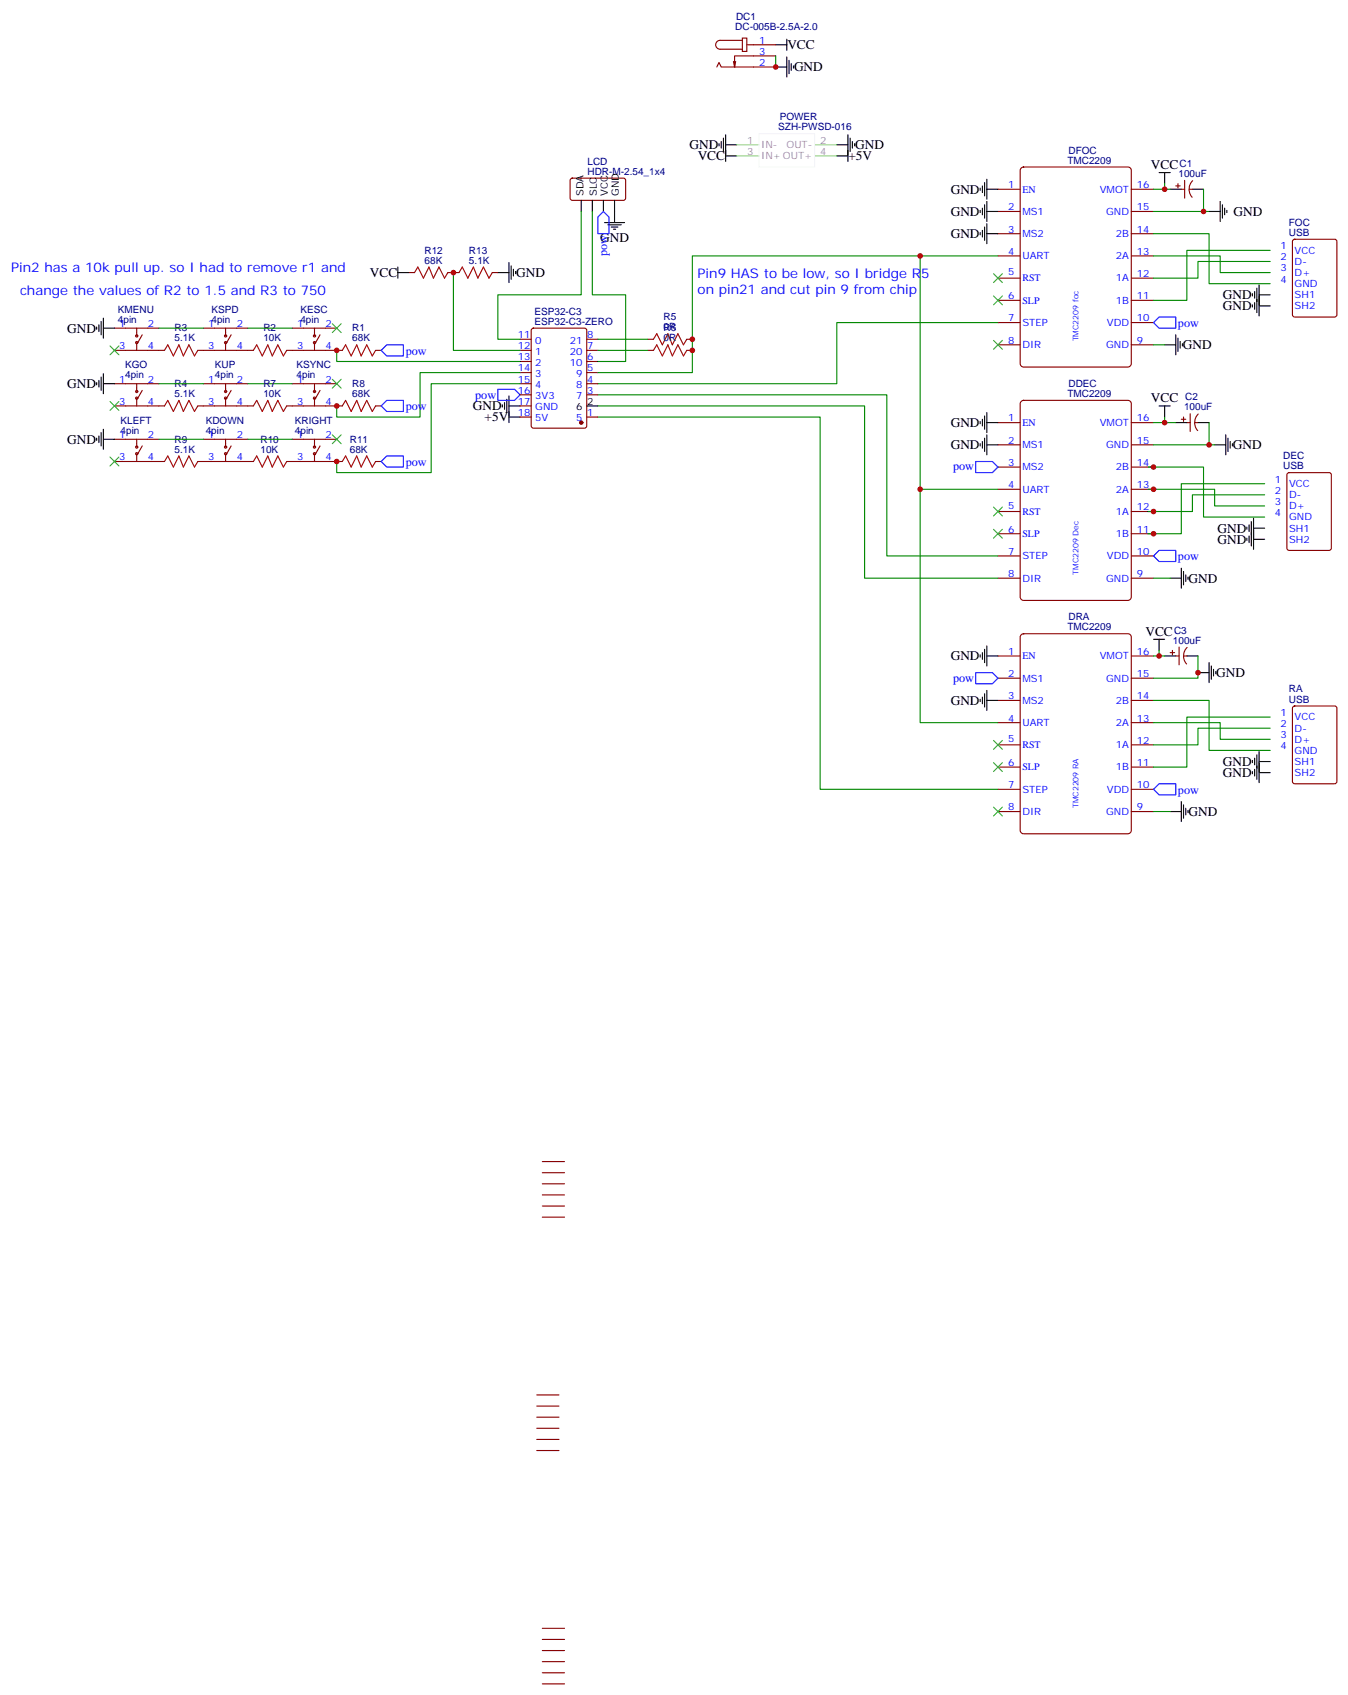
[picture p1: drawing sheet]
<svg xmlns="http://www.w3.org/2000/svg" width="428mm" height="538mm" viewBox="0 0 428 538" stroke-linecap="round" stroke-linejoin="round" font-family="sans-serif">
<g fill="none" stroke="#870000" stroke-width=".35">
<path d="M233.5 19.5l-.3 1.8M235.7 12.1h1.4v4.2h-1.4zM235.7 12.8h-7.1a1.41 1.41 0 0 0-1.4 1.4 1.41 1.41 0 0 0 1.4 1.4h7.1M237.1 14.2h9.1M246.2 17.7h-13v3.6l-.4-1.8M227.5 21.3l.7-1.4 .8 1.4h17.2M181.2 56.8l.5-.2h16.5l.4 .7-.1 5.9-.6 .4-16.5-.1-.4-.6v-5.6zM324.1 53.5l.8-.5h33.2l.8 .5 .2 .6v61.4l-.5 .8-.5 .2h-33.2l-.8-.5-.3-.5v-61.4zM373.2 59h1.4M373.9 58.3v1.4M376.1 57.3v5.6M378.6 57.4a3.8 3.8 0 0 0-.2 5.2"/>
<path d="M316.8 60.1h7M316.8 67.1h7M316.8 74.2h7M359.1 60.1h7.1M359.1 67.1h7.1M359.1 74.2h7.1M375 60.1h1.1M377.5 60.1h1M410.5 76.2l.5-.2h12.7l.6 .4 .1 23.5-.5 .7h-12.9l-.7-.4v-23.5zM129.8 86.5h1.8M142.2 86.5h3.5M156.3 86.5h1.7"/>
<path d="M316.8 81.2h7M316.8 88.3h7M316.8 95.4h7M359.1 81.2h7.1M359.1 88.3h7.1M359.1 95.4h7.1M36.3 111.2h15.9M36.3 104.2h14.1M43.4 104.2v2.4M43.4 108.8v2.4M45.2 106.3l-1.5 2.5M62.8 111.2h17.6"/>
<path d="M64.6 104.2h14.1M71.6 104.2v2.4M71.6 108.8v2.4M73.4 106.3l-1.4 2.5M91 111.2h17.7M92.8 104.2h14.1M99.8 104.2v2.4M99.8 108.8v2.4M101.6 106.3l-1.4 2.5M119.2 111.2h1.8M165.1 111.2h3.5M165.1 118.3h3.5"/>
<path d="M165.1 114.8h3.5M165.1 107.7h3.5M168.9 104.4l.4-.2h16.3l.6 .4 .1 30.6-.5 .7h-16.5l-.6-.4-.1-30.6zM186.3 111.2h3.5M186.3 118.3h3.5M186.3 114.8h3.5M186.3 107.7h3.5M205.7 111.2h1.7M205.7 107.7h1.7M218 111.2h1.8M218 107.7h1.8M316.8 102.4h7"/>
<path d="M316.8 109.5h7M359.1 102.4h7.1M359.1 109.5h7.1M36.3 121.8h14.1M36.3 128.9h15.9M36.3 139.5h14.1M43.4 121.8v2.5M43.4 126.4v2.5M43.4 139.5v2.4M45.2 123.9l-1.5 2.5M62.8 128.9h17.6M64.6 121.8h14.1"/>
<path d="M64.6 139.5h14.1M71.6 121.8v2.5M71.6 126.4v2.5M71.6 139.5v2.4M73.4 123.9l-1.4 2.5M91 128.9h17.7M92.8 121.8h14.1M92.8 139.5h14.1M99.8 121.8v2.5M99.8 126.4v2.5M99.8 139.5v2.4M101.6 123.9l-1.4 2.5"/>
<path d="M119.2 128.9h1.8M165.1 132.4h3.5M165.1 125.3h3.5M165.1 121.8h3.5M165.1 128.9h3.5M186.3 132.4h3.5M186.3 125.3h3.5M186.3 121.8h3.5M316.8 134.2h7M324.1 127.5l.8-.4h33.2l.8 .4 .2 .7v61.3l-.5 .9-.5 .2h-33.2l-.8-.5-.3-.6v-61.3zM359.1 134.2h7.1M375 133.1h1.4"/>
<path d="M375.7 132.4v1.4M376.8 134.2h1M377.8 131.3v5.7M379.2 134.2h1.1M380.4 131.5a3.8 3.8 0 0 0-.2 5.2M36.3 146.5h15.9M43.4 144v2.5M45.2 141.6l-1.5 2.4M62.8 146.5h17.6M71.6 144v2.5M73.4 141.6l-1.4 2.4M91 146.5h17.7"/>
<path d="M99.8 144v2.5M101.6 141.6l-1.4 2.4M119.2 146.5h1.8M316.8 141.2h7M316.8 148.3h7M316.8 155.3h7M359.1 141.2h7.1M359.1 148.3h7.1M359.1 155.3h7.1M408.8 150.2l.4-.2h12.7l.7 .5v23.5l-.4 .7h-13l-.6-.4-.1-23.6zM316.8 162.4h7M316.8 169.4h7"/>
<path d="M316.8 176.5h7M359.1 162.4h7.1M359.1 169.4h7.1M359.1 176.5h7.1M316.8 183.6h7M359.1 183.6h7.1M316.8 208.2h7M316.8 215.3h7M324.1 201.6l.8-.4h33.2l.8 .4 .2 .6v61.4l-.5 .9-.5 .2h-33.2l-.8-.5-.3-.6v-61.4zM359.1 208.2h7.1M359.1 215.3h7.1M371.5 207.2h1.4"/>
<path d="M372.2 206.5v1.4M373.2 208.2h1.1M374.3 205.4v5.7M375.7 208.2h1.1M376.8 205.5a3.8 3.8 0 0 0-.1 5.3M316.8 222.4h7M316.8 229.4h7M316.8 236.5h7M359.1 222.4h7.1M359.1 229.4h7.1M359.1 236.5h7.1M410.5 224.3l.5-.2h12.7l.6 .5 .1 23.5-.5 .7h-12.9l-.7-.4v-23.6z"/>
<path d="M316.8 243.5h7M316.8 250.6h7M316.8 257.6h7M359.1 243.5h7.1M359.1 250.6h7.1M359.1 257.6h7.1M172.2 368.8h7M172.2 372.3h7M172.2 375.8h7M172.2 379.3h7M172.2 382.9h7M172.2 386.4h7"/>
<path d="M170.4 442.8h7M170.4 446.4h7M170.4 449.9h7M170.4 453.4h7M170.4 457h7M170.4 460.5h7M172.2 516.9h7M172.2 520.5h7M172.2 524h7M172.2 527.5h7M172.2 531h7M172.2 534.6h7"/>
<circle cx="43.4" cy="108.8" r=".35"/>
<circle cx="43.4" cy="106.6" r=".35"/>
<circle cx="71.6" cy="108.8" r=".35"/>
<circle cx="71.6" cy="106.6" r=".35"/>
<circle cx="99.8" cy="106.6" r=".35"/>
<circle cx="99.8" cy="108.8" r=".35"/>
<circle cx="43.4" cy="124.3" r=".35"/>
<circle cx="43.4" cy="126.4" r=".35"/>
<circle cx="71.6" cy="124.3" r=".35"/>
<circle cx="71.6" cy="126.4" r=".35"/>
<circle cx="99.8" cy="126.4" r=".35"/>
<circle cx="99.8" cy="124.3" r=".35"/>
<circle cx="43.4" cy="141.9" r=".35"/>
<circle cx="43.4" cy="144" r=".35"/>
<circle cx="71.6" cy="141.9" r=".35"/>
<circle cx="71.6" cy="144" r=".35"/>
<circle cx="99.8" cy="141.9" r=".35"/>
<circle cx="99.8" cy="144" r=".35"/>
</g>
<g fill="none" stroke="#000" stroke-width=".35">
<path d="M246.2 14.2h3.6M249.8 12.5v3.5M249.8 18.1v6.3M250.5 19.2v4.2M246.2 21.3h3.6M251.2 20.2v2.1M251.9 20.9v.7M228.2 45.6v.7M229 44.9v2.1M229.7 43.9v4.2M230.4 46h3.5M230.4 42.8v8.5"/>
<path d="M230.4 49.5h3.5M265.6 46h3.6M265.6 49.5h3.6M269.2 42.8v8.5M269.9 43.9v4.2M270.6 44.9v2.1M271.3 45.6v.7M311.1 59.7v.7M311.9 59v2.1M312.6 58v4.2M313.3 56.9v6.4M367.9 54.8h3.6"/>
<path d="M369.7 54.8v3.5M184.5 63.6v3.5M188 63.6v3.5M191.6 63.6v3.5M191.9 70.7h6.4M193 71.4h4.2M194 72.1h2.1M194.7 72.8h.7M195.1 63.6v7.1M311.1 66.8v.7M311.1 73.8v.7M311.9 66.1v2.1"/>
<path d="M311.9 73.1v2.1M312.6 65v4.3M312.6 72.1v4.2M313.3 67.1h3.5M313.3 60.1h3.5M313.3 64v6.3M313.3 71v6.4M313.3 74.2h3.5M371.5 60.1h3.5M378.5 60.1h3.6M383.8 67.1h3.5M387.3 64v6.3"/>
<path d="M388.1 65v4.3M388.8 66.1v2.1M389.5 66.8v.7M126.3 86.5h3.5M126.3 84.8v3.5M158 86.5h3.6M161.6 83.4v6.3M162.3 84.4v4.3M163 85.5v2.1M163.7 86.2v.7M397.6 93.2v.7M397.6 96.8v.7"/>
<path d="M398.3 92.5v2.2M398.3 96.1v2.1M399 91.5v7.7M399.7 90.4v9.9M399.7 93.6h3.5M399.7 97.1h3.5M30.7 103.8v.7M31.4 103.1v2.1M32.1 102.1v4.2M32.1 119.7v4.2M32.8 104.2h3.5M32.8 101v6.4"/>
<path d="M32.8 118.6v6.4M369.7 109.5h3.5M373.2 106.3v6.3M373.9 107.4v4.2M374.6 108.4v2.1M375.4 109.1v.7M30.7 121.5v.7M30.7 139.1v.7M31.4 120.8v2.1M31.4 138.4v2.1M32.1 137.3v4.3M32.8 136.3v6.3"/>
<path d="M32.8 121.8h3.5M32.8 139.5h3.5M159.5 128.5v.7M160.2 127.8v2.1M160.9 126.8v4.2M161.6 128.9h3.5M161.6 125.7v8.5M161.6 132.4h3.5M186.3 128.9h3.5M311.1 133.8v.7M311.9 133.1v2.1M312.6 132v4.3"/>
<path d="M312.6 139.1v4.2M313.3 134.2h3.5M313.3 131v6.3M313.3 138v6.4M367.9 128.9h3.6M369.7 128.9v3.5M373.2 134.2h3.6M380.3 134.2h3.5M389.1 138v6.4M389.8 139.1v4.2M311.1 140.9v.7M311.9 140.2v2.1"/>
<path d="M313.3 141.2h3.5M385.6 141.2h3.5M390.5 140.2v2.1M391.2 140.9v.7M395.8 167.3v.7M395.8 170.9v.7M396.5 166.6v2.1M396.5 170.1v2.2M397.2 165.6v7.7M397.9 167.7h3.6M397.9 164.5v9.9M397.9 171.2h3.6"/>
<path d="M371.5 183.6h3.5M375 180.4v6.3M375.7 181.4v4.3M376.4 182.5v2.1M377.1 183.2v.7M311.1 207.9v.7M311.9 207.2v2.1M312.6 206.1v4.3M313.3 208.2h3.5M313.3 205.1v6.3M313.3 219.2v6.3M366.2 203h3.5"/>
<path d="M367.9 203v3.5M369.7 208.2h3.5M376.8 208.2h3.5M380.3 213.5h3.5M383.8 210.4v6.3M384.5 211.4v4.3M385.2 212.5v2.1M385.9 213.2v.7M311.1 222v.7M311.9 221.3v2.1M312.6 220.2v4.3M313.3 222.4h3.5"/>
<path d="M399 239.6v7.8M399.7 238.6v9.9M371.5 257.6h3.5M375 254.5v6.3M375.7 255.5v4.3M376.4 256.6v2.1M377.1 257.3v.7M397.6 241.4v.7M397.6 244.9v.7M398.3 240.7v2.1M398.3 244.2v2.1M399.7 241.8h3.5"/>
<path d="M399.7 245.3h3.5"/>
</g>
<g fill="none" stroke="#008700" stroke-width=".35">
<path d="M246.2 17.7v3.6M369.7 58.3v1.8M184.5 67.1v26.5h-26.5v14.1h7.1M188 67.1v26.5h10.6v21.2h-8.8M366.2 74.2h17.6v15.9h19.4M366.2 60.1h5.3M366.2 67.1h17.6M382.1 60.1v7M403.2 79.5h-26.4v15.9h-10.6M143.9 86.5v24.7h21.2M292.1 81.2v74.1h24.7M316.8 81.2h-97v37.1h-30"/>
<path d="M366.2 81.2h21.1v5.3h15.9M403.2 83h-22.9v5.3h-14.1M50.4 104.2h14.2M78.7 104.2h14.1M106.9 111.2v3.6h58.2M165.1 118.3h-31.8v14.1h-26.4v-3.5M189.8 107.7h15.9M189.8 111.2h15.9M316.8 102.4h-51.2v19.4h-75.8M366.2 109.5h3.5M50.4 121.8h14.2M50.4 139.5h14.2"/>
<path d="M78.7 121.8h14.1M78.7 139.5h14.1M165.1 121.8h-28.2v28.2h-30v-3.5M189.8 128.9h84.7v54.7h42.3M189.8 125.3h91.7v51.2h35.3M189.8 132.4h70.5v118.2h56.5M366.2 134.2h7M369.7 132.4v1.8M383.8 134.2v7M292.1 155.3v74.1h24.7M364.4 148.3h17.7v15.8h19.4M364.4 155.3h21.2v5.3h15.9"/>
<path d="M366.2 141.2h19.4M401.5 157.1h-23v5.3h-14.1M401.5 153.6h-26.5v15.8h-10.6M366.2 183.6h5.3M366.2 208.2h3.5M367.9 206.5v1.7M380.3 208.2v7.1h-14.1M366.2 222.4h17.6v15.8h19.4M366.2 229.4h21.1v5.3h15.9M403.2 231.2h-22.9v5.3h-14.1M403.2 227.6h-26.4v15.9h-10.6M366.2 257.6h5.3"/>
</g>
<path d="M191.6 67.1l1.7 1.8v5.3h-3.5v-5.3zM121 111.2l1.8-1.7h5.3v3.5h-5.3zM366.2 102.4l1.7-1.8h5.3v3.6h-5.3zM122.8 127.1h5.3v3.5h-5.3l-1.8-1.7zM158 123.6h5.3l1.8 1.7-1.8 1.8h-5.3zM121 146.5l1.8-1.8h5.3v3.6h-5.3zM309.7 146.5h5.3l1.8 1.8-1.8 1.7h-5.3zM366.2 176.5l1.7-1.8h5.3v3.6h-5.3zM309.7 213.5h5.3l1.8 1.8-1.8 1.8h-5.3zM366.2 250.6l1.7-1.8h5.3v3.5h-5.3z" fill="none" stroke="#00f" stroke-width=".35"/>
<path d="M233.9 49.5h7M233.9 46h7M258.6 49.5h7M258.6 46h7" fill="none" stroke="#a8db75" stroke-width=".35"/>
<path d="M240.9 42.4h17.7v10.6h-17.7z" fill="none" stroke="#f7f7f2" stroke-width=".35"/>
<g fill="none" stroke="#3c3" stroke-width=".35">
<path d="M315.4 86.9l2.8 2.8M315.4 93.9l2.8 2.9M318.2 86.9l-2.8 2.8M318.2 93.9l-2.8 2.9M34.9 109.8l2.8 2.8M37.7 109.8l-2.8 2.8M105.5 102.8l2.8 2.8M108.3 102.8l-2.8 2.8M315.4 108.1l2.8 2.8M318.2 108.1l-2.8 2.8M34.9 127.5l2.8 2.8M37.7 127.5l-2.8 2.8"/>
<path d="M105.5 120.4l2.8 2.8M105.5 138l2.8 2.9M108.3 120.4l-2.8 2.8M108.3 138l-2.8 2.9M34.9 145.1l2.8 2.8M37.7 145.1l-2.8 2.8M315.4 161l2.8 2.8M315.4 168l2.8 2.9M318.2 161l-2.8 2.8M318.2 168l-2.8 2.9M315.4 235.1l2.8 2.8M318.2 235.1l-2.8 2.8"/>
<path d="M315.4 242.1l2.8 2.8M315.4 256.2l2.8 2.8M318.2 242.1l-2.8 2.8M318.2 256.2l-2.8 2.8"/>
</g>
<circle cx="184.5" cy="134.2" r=".53" fill="#870000" stroke="#870000" stroke-width=".35"/>
<g fill="none" stroke="#a10000" stroke-width=".35">
<path d="M131.6 86.5l1-1.7 1.8 3.5 1.8-3.5 1.4 3.5 1.7-3.5 1.8 3.5 1.1-1.8M145.7 86.5l1.1-1.7 1.7 3.5 1.8-3.5 1.4 3.5 1.8-3.5 1.7 3.5 1.1-1.8M52.2 111.2l1.1-1.7 1.7 3.5 1.8-3.5 1.4 3.5 1.8-3.5 1.7 3.5 1.1-1.8M80.4 111.2l1.1-1.7 1.8 3.5 1.7-3.5 1.4 3.5 1.8-3.5 1.8 3.5 1-1.8M108.7 111.2l1-1.7 1.8 3.5 1.7-3.5 1.5 3.5 1.7-3.5 1.8 3.5 1-1.8M207.4 107.7l1.1-1.8 1.8 3.6 1.7-3.6 1.4 3.6 1.8-3.6 1.8 3.6 1-1.8M207.4 111.2l1.1-1.7 1.8 3.5 1.7-3.5 1.4 3.5 1.8-3.5 1.8 3.5 1-1.8M52.2 128.9l1.1-1.8 1.7 3.5 1.8-3.5 1.4 3.5 1.8-3.5 1.7 3.5 1.1-1.7M80.4 128.9l1.1-1.8 1.8 3.5 1.7-3.5 1.4 3.5 1.8-3.5 1.8 3.5 1-1.7M108.7 128.9l1-1.8 1.8 3.5 1.7-3.5 1.5 3.5 1.7-3.5 1.8 3.5 1-1.7M52.2 146.5l1.1-1.8 1.7 3.6 1.8-3.6 1.4 3.6 1.8-3.6 1.7 3.6 1.1-1.8M80.4 146.5l1.1-1.8 1.8 3.6 1.7-3.6 1.4 3.6 1.8-3.6 1.8 3.6 1-1.8"/>
<path d="M108.7 146.5l1-1.8 1.8 3.6 1.7-3.6 1.5 3.6 1.7-3.6 1.8 3.6 1-1.8"/>
</g>
<g fill="#c00">
<circle cx="382.1" cy="67.1" r=".88"/>
<circle cx="383.8" cy="141.2" r=".88"/>
<circle cx="380.3" cy="213.5" r=".88"/>
<circle cx="369.7" cy="60.1" r=".88"/>
<circle cx="369.7" cy="134.2" r=".88"/>
<circle cx="367.9" cy="208.2" r=".88"/>
<circle cx="292.1" cy="155.3" r=".88"/>
<circle cx="366.2" cy="148.3" r=".88"/>
<circle cx="366.2" cy="155.3" r=".88"/>
<circle cx="366.2" cy="162.4" r=".88"/>
<circle cx="366.2" cy="169.4" r=".88"/>
<circle cx="246.2" cy="21.3" r=".88"/>
<circle cx="106.9" cy="111.2" r=".88"/>
<circle cx="106.9" cy="128.9" r=".88"/>
<circle cx="106.9" cy="146.5" r=".88"/>
<circle cx="143.9" cy="86.5" r=".88"/>
<circle cx="292.1" cy="81.2" r=".88"/>
<circle cx="219.8" cy="107.7" r=".88"/>
<circle cx="219.8" cy="111.2" r=".88"/>
</g>
<g font-size="4.2">
<text x="249.9" y="15.6">VCC</text>
<text x="252.1" y="22.7">GND</text>
<text x="218.9" y="47.4">GND</text>
<text x="271.5" y="47.4">GND</text>
<text x="221.5" y="50.9">VCC</text>
<text x="269.3" y="50.9">+5V</text>
<text x="365.4" y="53.6">VCC</text>
<text x="301.8" y="61.5">GND</text>
<text x="301.8" y="68.5">GND</text>
<text x="391.6" y="68.5">GND</text>
<text x="190.5" y="76.7">GND</text>
<text x="301.8" y="75.6">GND</text>
<text x="117.4" y="87.9">VCC</text>
<text x="163.9" y="87.9">GND</text>
<text x="388.2" y="95">GND</text>
<text x="388.2" y="98.5">GND</text>
<text x="21.3" y="105.6">GND</text>
<text x="375.5" y="110.9">GND</text>
<text x="21.3" y="123.2">GND</text>
<text x="150.1" y="130.3">GND</text>
<text x="365.4" y="127.7">VCC</text>
<text x="153.8" y="133.8">+5V</text>
<text x="301.8" y="135.6">GND</text>
<text x="21.3" y="140.9">GND</text>
<text x="301.8" y="142.6">GND</text>
<text x="391.4" y="142.6">GND</text>
<text x="386.5" y="169.1">GND</text>
<text x="386.5" y="172.6">GND</text>
<text x="377.3" y="185">GND</text>
<text x="363.6" y="201.8">VCC</text>
<text x="301.8" y="209.7">GND</text>
<text x="386.1" y="214.9">GND</text>
<text x="301.8" y="223.7">GND</text>
<text x="388.2" y="243.2">GND</text>
<text x="388.2" y="246.7">GND</text>
<text x="377.3" y="259">GND</text>
</g>
<g font-size="4.2" fill="#00f">
<text x="3.5" y="86.4">Pin2 has a 10k pull up. so I had to remove r1 and</text>
<text x="221.5" y="88.1">Pin9 HAS to be low, so I bridge R5</text>
<text x="6.3" y="93.6">change the values of R2 to 1.5 and R3 to 750</text>
<text x="221.5" y="93.4">on pin21 and cut pin 9 from chip</text>
</g>
<g font-size="3.9" fill="#00f">
<text x="192.7" y="81.4" transform="rotate(-90 192.7 81.4)">pow</text>
<text x="373.9" y="103.7">pow</text>
<text x="128.8" y="112.6">pow</text>
<text x="128.8" y="130.2">pow</text>
<text x="150.8" y="126.5">pow</text>
<text x="128.8" y="147.8">pow</text>
<text x="302.6" y="149.4">pow</text>
<text x="373.9" y="177.8">pow</text>
<text x="302.6" y="216.4">pow</text>
<text x="373.9" y="251.9">pow</text>
</g>
<g font-size="3.2" fill="#000080">
<text x="233.4" y="9.5">DC-005B-2.5A-2.0</text>
<text x="233.7" y="6.3">DC1</text>
<text x="247.1" y="41.3">SZH-PWSD-016</text>
<text x="247.5" y="38.1">POWER</text>
<text x="186.5" y="52.3">LCD</text>
<text x="338.8" y="52">TMC2209</text>
<text x="339.2" y="48.8">DFOC</text>
<text x="374.5" y="53">C1</text>
<text x="186.5" y="55.5">HDR-M-2.54_1x4</text>
<text x="374.1" y="56.2">100uF</text>
<text x="409.2" y="71.6">FOC</text>
<text x="409.2" y="74.9">USB</text>
<text x="134.8" y="83.7">68K</text>
<text x="134.8" y="80.5">R12</text>
<text x="148.9" y="83.7">5.1K</text>
<text x="148.9" y="80.5">R13</text>
<text x="37.4" y="99.2">KMENU</text>
<text x="67.1" y="99.2">KSPD</text>
<text x="95.4" y="99.2">KESC</text>
<text x="169.7" y="99.9">ESP32-C3</text>
<text x="210.6" y="101.7">R5</text>
<text x="37.4" y="102.4">4pin</text>
<text x="55.4" y="105.2">R3</text>
<text x="67.1" y="102.4">4pin</text>
<text x="83.6" y="105.2">R2</text>
<text x="95.4" y="102.4">4pin</text>
<text x="111.8" y="105.2">R1</text>
<text x="169.7" y="103.1">ESP32-C3-ZERO</text>
<text x="210.6" y="104.9">0R</text>
<text x="210.6" y="105.2">R6</text>
<text x="55.4" y="108.4">5.1K</text>
<text x="83.6" y="108.4">10K</text>
<text x="111.8" y="108.4">68K</text>
<text x="210.6" y="108.4">0R</text>
<text x="39.7" y="116.9">KGO</text>
<text x="68.2" y="116.9">KUP</text>
<text x="94.2" y="116.9">KSYNC</text>
<text x="39.7" y="120.1">4pin</text>
<text x="55.4" y="122.9">R4</text>
<text x="68.2" y="120.1">4pin</text>
<text x="83.6" y="122.9">R7</text>
<text x="94.2" y="120.1">4pin</text>
<text x="111.8" y="122.9">R8</text>
<text x="339.2" y="122.9">DDEC</text>
<text x="55.4" y="126">5.1K</text>
<text x="83.6" y="126">10K</text>
<text x="111.8" y="126">68K</text>
<text x="338.8" y="126">TMC2209</text>
<text x="375.9" y="130.3">100uF</text>
<text x="376.2" y="127.1">C2</text>
<text x="38.3" y="137.7">4pin</text>
<text x="38.3" y="134.5">KLEFT</text>
<text x="65.3" y="137.7">4pin</text>
<text x="65.3" y="134.5">KDOWN</text>
<text x="93.6" y="137.7">4pin</text>
<text x="93.6" y="134.5">KRIGHT</text>
<text x="55.4" y="143.7">5.1K</text>
<text x="55.4" y="140.5">R9</text>
<text x="82.7" y="143.7">10K</text>
<text x="82.7" y="140.5">R10</text>
<text x="111" y="143.7">68K</text>
<text x="111" y="140.5">R11</text>
<text x="407.4" y="148.9">USB</text>
<text x="407.4" y="145.7">DEC</text>
<text x="339.2" y="197">DRA</text>
<text x="338.8" y="200.1">TMC2209</text>
<text x="372.7" y="201.2">C3</text>
<text x="372.4" y="204.4">100uF</text>
<text x="409.2" y="219.8">RA</text>
<text x="409.2" y="223">USB</text>
</g>
<g font-size="3.2" fill="#00f">
<text x="240.9" y="13.9">1</text>
<text x="240.9" y="17.4">3</text>
<text x="240.9" y="20.9">2</text>
<text x="320.1" y="59.7">1</text>
<text x="360.9" y="59.7">16</text>
<text x="324.6" y="61.1">EN</text>
<text x="349.1" y="61.1">VMOT</text>
<text x="320.1" y="66.8">2</text>
<text x="324.6" y="68.2">MS1</text>
<text x="351.1" y="68.2">GND</text>
<text x="360.9" y="66.8">15</text>
<text x="320.1" y="73.8">3</text>
<text x="324.6" y="75.2">MS2</text>
<text x="354.2" y="75.2">2B</text>
<text x="360.9" y="73.8">14</text>
<text x="320.1" y="80.9">4</text>
<text x="324.6" y="82.3">UART</text>
<text x="354.2" y="82.3">2A</text>
<text x="360.9" y="80.9">13</text>
<text x="406.5" y="79.1">1</text>
<text x="406.5" y="82.7">2</text>
<text x="411" y="80.5">VCC</text>
<text x="320.1" y="87.4">5</text>
<text x="324.6" y="89.4">RST</text>
<text x="354.2" y="89.4">1A</text>
<text x="360.9" y="87.9">12</text>
<text x="406.5" y="86.2">3</text>
<text x="406.5" y="89.7">4</text>
<text x="411" y="84.1">D-</text>
<text x="411" y="87.6">D+</text>
<text x="320.1" y="95">6</text>
<text x="360.9" y="95">11</text>
<text x="411" y="91.1">GND</text>
<text x="411" y="94.7">SH1</text>
<text x="324.6" y="96.4">SLP</text>
<text x="354.2" y="96.4">1B</text>
<text x="411" y="98.2">SH2</text>
<text x="37.8" y="103.8">1</text>
<text x="46.9" y="103.8">2</text>
<text x="66.1" y="103.8">1</text>
<text x="75.1" y="103.8">2</text>
<text x="94.3" y="103.8">1</text>
<text x="103.4" y="103.8">2</text>
<text x="164.4" y="107.4">11</text>
<text x="186.4" y="107.4">8</text>
<text x="320.1" y="102.1">7</text>
<text x="324.6" y="103.5">STEP</text>
<text x="351.4" y="103.5">VDD</text>
<text x="360.9" y="102.1">10</text>
<text x="37.8" y="110.9">3</text>
<text x="46.9" y="110.9">4</text>
<text x="66.1" y="110.9">3</text>
<text x="75.1" y="110.9">4</text>
<text x="94.3" y="110.9">3</text>
<text x="103.4" y="110.9">4</text>
<text x="164.4" y="110.9">12</text>
<text x="169.9" y="109.1">0</text>
<text x="169.9" y="112.6">1</text>
<text x="180.9" y="112.6">20</text>
<text x="180.9" y="109.1">21</text>
<text x="186.4" y="110.9">7</text>
<text x="320.1" y="109.1">8</text>
<text x="324.6" y="110.5">DIR</text>
<text x="351.1" y="110.5">GND</text>
<text x="360.9" y="109.1">9</text>
<text x="164.4" y="114.4">13</text>
<text x="164.4" y="117.9">14</text>
<text x="169.9" y="116.2">2</text>
<text x="169.9" y="119.7">3</text>
<text x="180.9" y="116.2">10</text>
<text x="182.9" y="119.7">9</text>
<text x="186.4" y="117.9">5</text>
<text x="186.4" y="114.4">6</text>
<text x="37.8" y="121.5">1</text>
<text x="46.9" y="121.5">2</text>
<text x="66.1" y="121.5">1</text>
<text x="75.1" y="121.5">2</text>
<text x="94.3" y="121.5">1</text>
<text x="103.4" y="121.5">2</text>
<text x="164.4" y="121.5">15</text>
<text x="164.4" y="125">16</text>
<text x="169.9" y="123.2">4</text>
<text x="182.9" y="123.2">8</text>
<text x="186.4" y="125">3</text>
<text x="186.4" y="121.5">4</text>
<text x="37.8" y="128.5">3</text>
<text x="46.9" y="128.5">4</text>
<text x="66.1" y="128.5">3</text>
<text x="75.1" y="128.5">4</text>
<text x="94.3" y="128.5">3</text>
<text x="103.4" y="128.5">4</text>
<text x="164.4" y="128.5">17</text>
<text x="169.9" y="126.8">3V3</text>
<text x="169.9" y="130.3">GND</text>
<text x="182.9" y="126.8">7</text>
<text x="164.4" y="132">18</text>
<text x="169.9" y="133.8">5V</text>
<text x="182.9" y="133.8">5</text>
<text x="186.4" y="132">1</text>
<text x="320.1" y="133.8">1</text>
<text x="324.6" y="135.2">EN</text>
<text x="349.1" y="135.2">VMOT</text>
<text x="360.9" y="133.8">16</text>
<text x="37.8" y="139.1">1</text>
<text x="46.9" y="139.1">2</text>
<text x="66.1" y="139.1">1</text>
<text x="75.1" y="139.1">2</text>
<text x="94.3" y="139.1">1</text>
<text x="103.4" y="139.1">2</text>
<text x="320.1" y="140.9">2</text>
<text x="324.6" y="142.3">MS1</text>
<text x="351.1" y="142.3">GND</text>
<text x="360.9" y="140.9">15</text>
<text x="37.8" y="146.2">3</text>
<text x="46.9" y="146.2">4</text>
<text x="66.1" y="146.2">3</text>
<text x="75.1" y="146.2">4</text>
<text x="94.3" y="146.2">3</text>
<text x="103.4" y="146.2">4</text>
<text x="320.1" y="147.9">3</text>
<text x="324.6" y="149.3">MS2</text>
<text x="354.2" y="149.3">2B</text>
<text x="360.9" y="147.9">14</text>
<text x="320.1" y="155">4</text>
<text x="360.9" y="155">13</text>
<text x="404.7" y="153.2">1</text>
<text x="409.2" y="154.6">VCC</text>
<text x="320.1" y="161.5">5</text>
<text x="324.6" y="156.4">UART</text>
<text x="354.2" y="156.4">2A</text>
<text x="404.7" y="156.7">2</text>
<text x="404.7" y="160.3">3</text>
<text x="409.2" y="158.2">D-</text>
<text x="409.2" y="161.7">D+</text>
<text x="324.6" y="163.4">RST</text>
<text x="354.2" y="163.4">1A</text>
<text x="360.9" y="162">12</text>
<text x="404.7" y="163.8">4</text>
<text x="409.2" y="165.2">GND</text>
<text x="320.1" y="169.1">6</text>
<text x="324.6" y="170.5">SLP</text>
<text x="354.2" y="170.5">1B</text>
<text x="360.9" y="169.1">11</text>
<text x="409.2" y="168.7">SH1</text>
<text x="409.2" y="172.3">SH2</text>
<text x="320.1" y="176.1">7</text>
<text x="324.6" y="177.6">STEP</text>
<text x="351.4" y="177.6">VDD</text>
<text x="360.9" y="176.1">10</text>
<text x="320.1" y="183.2">8</text>
<text x="324.6" y="184.6">DIR</text>
<text x="351.1" y="184.6">GND</text>
<text x="360.9" y="183.2">9</text>
<text x="320.1" y="207.9">1</text>
<text x="324.6" y="209.3">EN</text>
<text x="349.1" y="209.3">VMOT</text>
<text x="360.9" y="207.9">16</text>
<text x="320.1" y="214.9">2</text>
<text x="360.9" y="214.9">15</text>
<text x="324.6" y="216.4">MS1</text>
<text x="351.1" y="216.4">GND</text>
<text x="320.1" y="222">3</text>
<text x="324.6" y="223.4">MS2</text>
<text x="354.2" y="223.4">2B</text>
<text x="360.9" y="222">14</text>
<text x="406.5" y="227.3">1</text>
<text x="320.1" y="229.1">4</text>
<text x="324.6" y="230.5">UART</text>
<text x="354.2" y="230.5">2A</text>
<text x="360.9" y="229.1">13</text>
<text x="406.5" y="230.8">2</text>
<text x="411" y="228.7">VCC</text>
<text x="411" y="232.2">D-</text>
<text x="320.1" y="235.6">5</text>
<text x="324.6" y="237.5">RST</text>
<text x="354.2" y="237.5">1A</text>
<text x="360.9" y="236.1">12</text>
<text x="406.5" y="234.4">3</text>
<text x="406.5" y="237.9">4</text>
<text x="411" y="235.8">D+</text>
<text x="411" y="239.3">GND</text>
<text x="320.1" y="243.2">6</text>
<text x="324.6" y="244.6">SLP</text>
<text x="354.2" y="244.6">1B</text>
<text x="360.9" y="243.2">11</text>
<text x="411" y="242.8">SH1</text>
<text x="320.1" y="250.2">7</text>
<text x="324.6" y="251.6">STEP</text>
<text x="351.4" y="251.6">VDD</text>
<text x="360.9" y="250.2">10</text>
<text x="411" y="246.3">SH2</text>
<text x="320.1" y="257.3">8</text>
<text x="360.9" y="257.3">9</text>
<text x="324.6" y="258.7">DIR</text>
<text x="351.1" y="258.7">GND</text>
</g>
<g font-size="3.2" fill="#939293">
<text x="237.2" y="45.6">1</text>
<text x="241.7" y="47">IN-</text>
<text x="249.7" y="47">OUT-</text>
<text x="260.3" y="45.6">2</text>
<text x="237.2" y="49.1">3</text>
<text x="241.7" y="50.6">IN+ OUT+</text>
<text x="260.3" y="49.1">4</text>
</g>
<g font-size="3.2">
<text x="185.2" y="62.3" transform="rotate(-90 185.2 62.3)">SDA</text>
<text x="189.4" y="62.3" transform="rotate(-90 189.4 62.3)">SLC</text>
<text x="193" y="62.3" transform="rotate(-90 193 62.3)">VCC</text>
<text x="196.5" y="62.3" transform="rotate(-90 196.5 62.3)">GND</text>
<text x="182.9" y="130.3">6</text>
<text x="186.4" y="128.5">2</text>
</g>
<g font-size="2.5" fill="#00f">
<text x="342.3" y="108.4" transform="rotate(-90 342.3 108.4)">TMC2209 foc</text>
<text x="342.3" y="182.5" transform="rotate(-90 342.3 182.5)">TMC2209 Dec</text>
<text x="342.3" y="256.6" transform="rotate(-90 342.3 256.6)">TMC2209 RA</text>
</g>
</svg>
